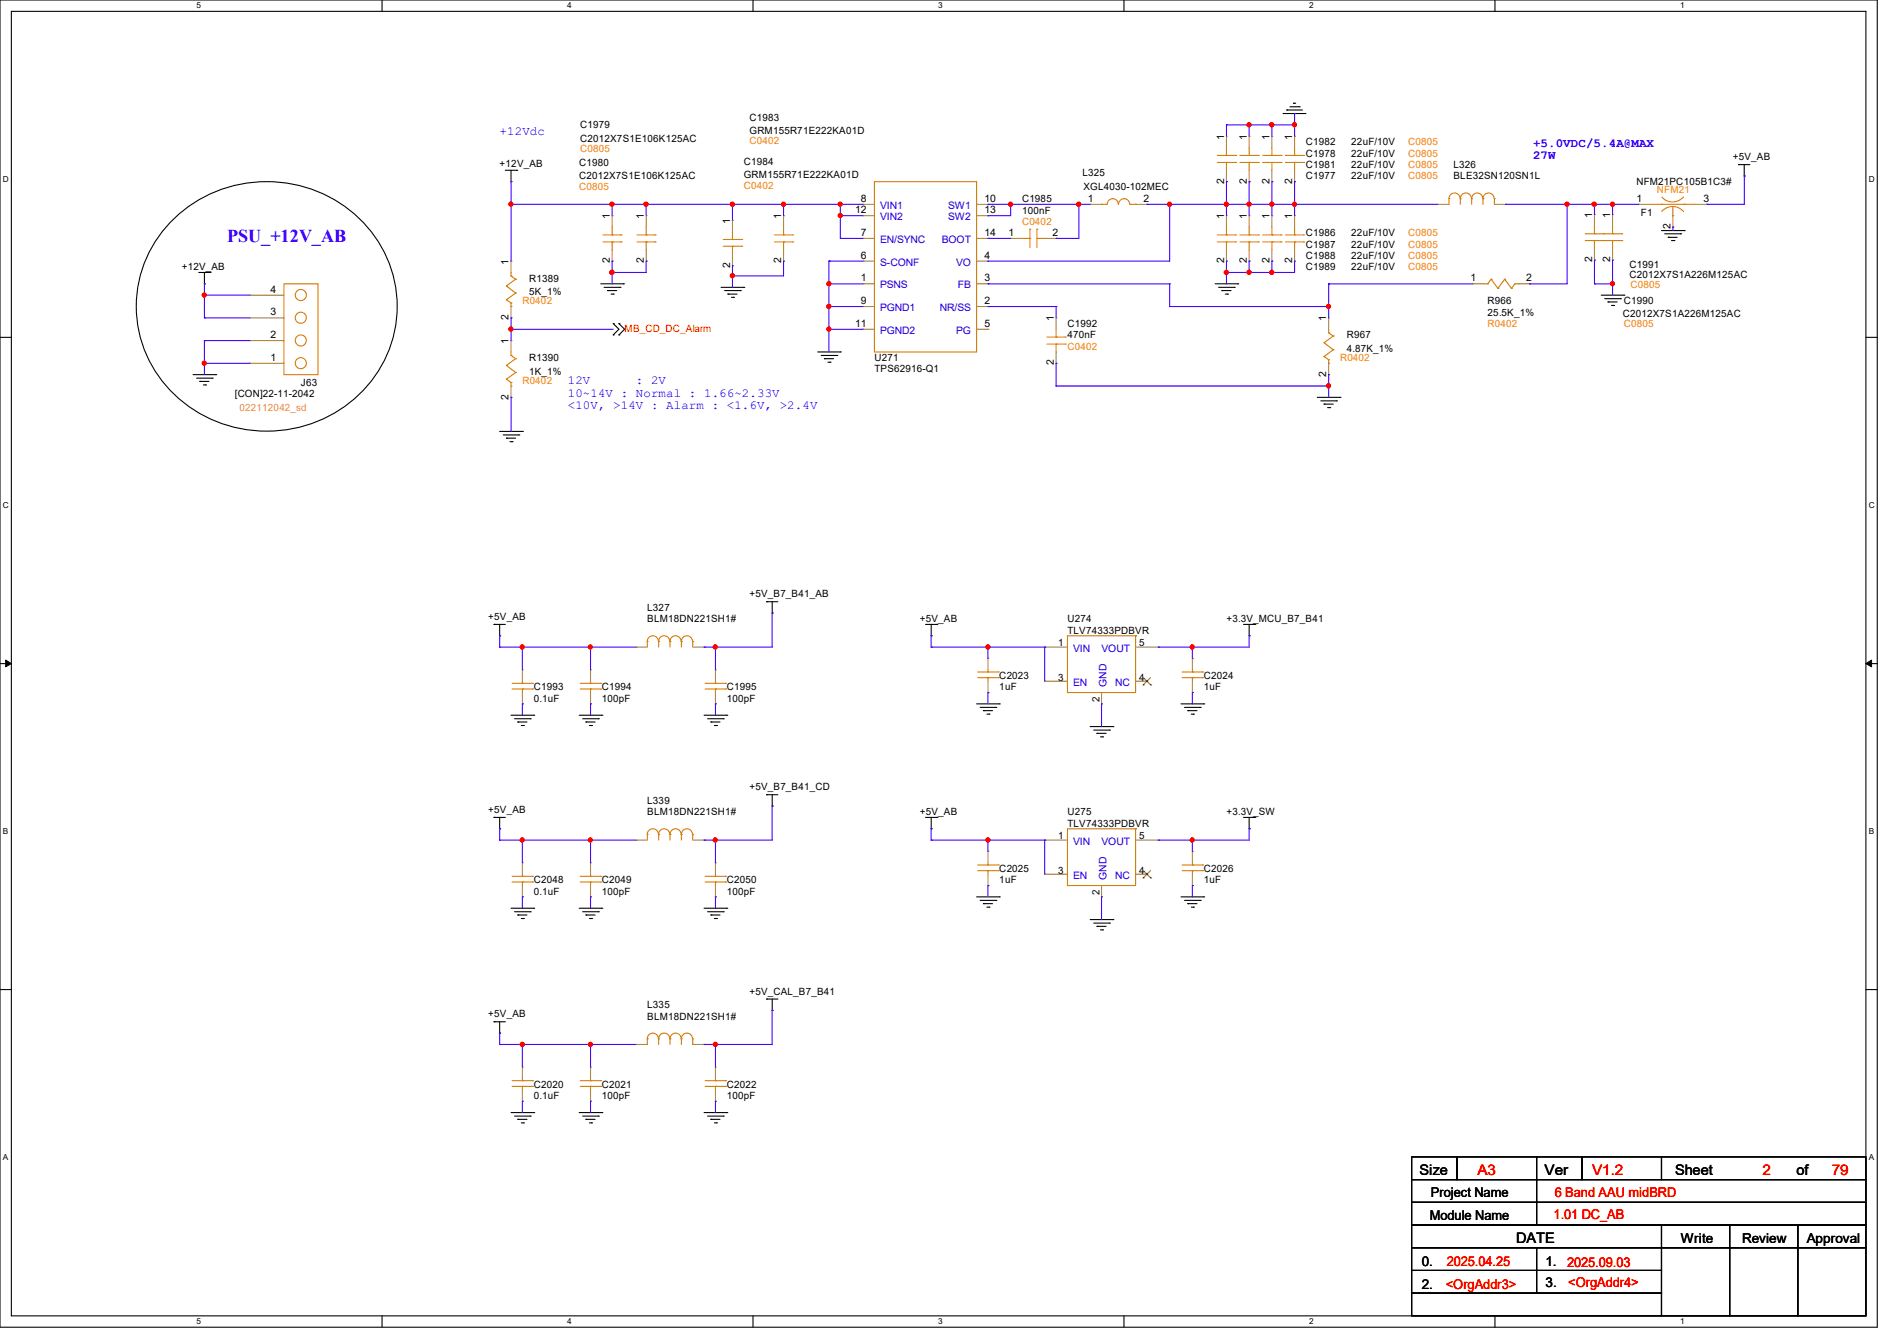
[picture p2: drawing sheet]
<svg xmlns="http://www.w3.org/2000/svg" width="297mm" height="210mm" viewBox="0 0 297 210" stroke-linecap="round" stroke-linejoin="round" font-family="sans-serif">
<path d="M0 0h293.9v207.9h-293.9zM1.8 1.8h290.3v204.3h-290.3z" fill="none" stroke="#000" stroke-width=".17"/>
<g fill="#fff">
<path d="M30.8 .2h.7v1.4h-.7z"/>
<path d="M30.8 206.2h.7v1.4h-.7z"/>
</g>
<path d="M59.8 0v1.8M59.8 206.1v1.8" fill="none" stroke="#000" stroke-width=".17"/>
<g fill="#fff">
<path d="M88.8 .2h.7v1.4h-.7z"/>
<path d="M88.8 206.2h.7v1.4h-.7z"/>
</g>
<path d="M117.9 0v1.8M117.9 206.1v1.8" fill="none" stroke="#000" stroke-width=".17"/>
<g fill="#fff">
<path d="M146.9 .2h.7v1.4h-.7z"/>
<path d="M146.9 206.2h.7v1.4h-.7z"/>
</g>
<path d="M176 0v1.8M176 206.1v1.8" fill="none" stroke="#000" stroke-width=".17"/>
<g fill="#fff">
<path d="M205 .2h.7v1.4h-.7z"/>
<path d="M205 206.2h.7v1.4h-.7z"/>
</g>
<path d="M234.1 0v1.8M234.1 206.1v1.8" fill="none" stroke="#000" stroke-width=".17"/>
<g fill="#fff">
<path d="M263.1 .2h.6v1.4h-.6z"/>
<path d="M263.1 206.2h.6v1.4h-.6z"/>
<path d="M.5 27.3h.9v1.4h-.9z"/>
<path d="M292.6 27.3h.9v1.4h-.9z"/>
<path d="M.5 78.4h.9v1.4h-.9z"/>
<path d="M292.6 78.4h.9v1.4h-.9z"/>
</g>
<path d="M0 52.8h1.8M292.1 52.8h1.8" fill="none" stroke="#000" stroke-width=".17"/>
<g fill="#fff">
<path d="M.5 129.5h.8v1.4h-.8z"/>
<path d="M292.6 129.5h.8v1.4h-.8z"/>
</g>
<path d="M0 103.9h1.8M292.1 103.9h1.8" fill="none" stroke="#000" stroke-width=".17"/>
<path d="M.9 103.4l.9 .5-.9 .5zM292.1 103.9l.9-.5v1z" fill="#000" stroke="#000" stroke-width=".16"/>
<g fill="#fff">
<path d="M.5 180.5h.8v1.4h-.8z"/>
<path d="M292.6 180.5h.8v1.4h-.8z"/>
</g>
<g fill="none" stroke="#000" stroke-width=".17">
<path d="M200.9 17.8h.1M200.9 17.8h3.6M201.5 17.2h.1M201.5 17.2h2.4M202 16.7h1.4M202.5 16.2h.1M202.5 16.2h.4M203.4 16.7h.1M27.3 34.2a20.9 20.9 0 0 1 32.9 5.4 19.2 19.2 0 0 1-9.7 26 20.8 20.8 0 0 1-27.9-10.8 18.9 18.9 0 0 1 4.7-20.6zM79.1 26.7h1.8M80 28.4h.1M80 26.7v1.7"/>
<path d="M80.9 26.7h.1M260.1 36.1h3.6M260.6 36.6h2.5M261.2 37.2h.1M261.2 37.2h1.4M261.7 37.7h.4M262.1 37.7h.1M263.1 36.6h.1M263.7 36.1h.1M272.2 25.8h.1M272.2 25.8h1.8M273.1 27.6h.1"/>
<path d="M273.1 25.8v1.8M30.2 58.7h3.6M30.8 59.2h2.4M31.1 42.7h1.8M31.3 59.7h.1M31.3 59.7h1.4M32 44.4h.1M32 42.7v1.7M32.9 42.7h.1M33.2 59.2h.1M33.8 58.7h.1M94.1 44.4h3.5"/>
<path d="M94.6 45h2.5M95.1 45.5h.1M95.1 45.5h1.5M95.7 46.1h.3M96 46.1h.1M96 50.7h.1M96 52.5h.1M96 50.7l.9 .9-.9 .9M96.9 50.7h.1M96.9 52.5h.1M96.9 50.7l.9 .9-.9 .9M97.1 45h.1"/>
<path d="M97.6 44.4h.1M112.9 45h3.6M113.5 45.5h2.4M114 46.1h.1M114 46.1h1.4M114.5 46.6h.4M114.9 46.6h.1M115.9 45.5h.1M116.5 45h.1M128 55.1h3.6M128.6 55.7h2.4M129.1 56.2h.1"/>
<path d="M129.1 56.2h1.4M129.6 56.7h.4M130 56.7h.1M131 55.7h.1M131.6 55.1h.1M190.2 44.4h3.6M190.8 45h2.5M191.3 45.5h.1M191.3 45.5h1.4M191.9 46.1h.3M192.2 46.1h.1M193.3 45h.1"/>
<path d="M193.8 44.4h.1M250.7 46.2h3.6M251.2 46.8h2.5M251.8 47.3h.1M251.8 47.3h1.4M252.3 47.8h.3M252.6 47.8h.1M253.7 46.8h.1M254.3 46.2h.1M31.8 60.3h.4M32.2 60.3h.1M78.2 67.6h3.6"/>
<path d="M78.8 68.1h2.4M79.3 68.6h.1M79.3 68.6h1.4M79.8 69.2h.4M80.2 69.2h.1M81.2 68.1h.1M81.8 67.6h.1M206.2 62.2h3.6M206.8 62.8h2.5M207.3 63.3h.1M207.3 63.3h1.4M207.9 63.8h.3"/>
<path d="M208.2 63.8h.1M209.3 62.8h.1M209.8 62.2h.1M77.3 97.8h.1M77.3 97.8h1.8M78.2 99.6h.1M78.2 97.8v1.8M120 94.2h.1M120 94.2h1.8M120.9 96h.1M120.9 94.2v1.8M144.9 97.8h1.8"/>
<path d="M145.8 99.6h.1M145.8 97.8v1.8M146.7 97.8h.1M194.7 97.8h1.8M195.6 99.6h.1M195.6 97.8v1.8M196.5 97.8h.1M80 112h3.6M80.6 112.6h2.4M81.1 113.1h.1M81.1 113.1h1.4M81.6 113.6h.4"/>
<path d="M82 113.6h.1M83 112.6h.1M83.6 112h.1M90.7 112h3.5M91.2 112.6h2.5M91.7 113.1h.1M91.7 113.1h1.5M92.3 113.6h.3M92.6 113.6h.1M93.7 112.6h.1M94.2 112h.1M110.2 112h3.6"/>
<path d="M110.8 112.6h2.4M111.3 113.1h.1M111.3 113.1h1.4M111.8 113.6h.4M112.2 113.6h.1M113.2 112.6h.1M113.8 112h.1M152.9 110.2h3.6M153.5 110.8h2.4M154 111.3h.1M154 111.3h1.4M154.5 111.8h.4"/>
<path d="M154.9 111.8h.1M155.9 110.8h.1M156.5 110.2h.1M170.7 113.8h3.5M171.2 114.3h2.5M171.7 114.9h.1M171.7 114.9h1.5M172.3 115.4h.3M172.6 115.4h.1M173.7 114.3h.1M174.2 113.8h.1M184.9 110.2h3.6"/>
<path d="M185.5 110.8h2.4M186 111.3h.1M186 111.3h1.4M186.5 111.8h.4M186.9 111.8h.1M187.9 110.8h.1M188.5 110.2h.1M77.3 128h.1M77.3 128h1.8M78.2 129.8h.1M78.2 128v1.8M120 124.5h.1"/>
<path d="M120 124.5h1.8M120.9 126.2h.1M120.9 124.5v1.7M144.9 128h1.8M145.8 129.8h.1M145.8 128v1.8M146.7 128h.1M194.7 128h1.8M195.6 129.8h.1M195.6 128v1.8M196.5 128h.1M0 155h1.8"/>
<path d="M80 142.2h3.6M80.6 142.8h2.4M81.1 143.3h.1M81.1 143.3h1.4M81.6 143.8h.4M82 143.8h.1M83 142.8h.1M83.6 142.2h.1M90.7 142.2h3.5M91.2 142.8h2.5M91.7 143.3h.1M91.7 143.3h1.5"/>
<path d="M92.3 143.8h.3M92.6 143.8h.1M93.7 142.8h.1M94.2 142.2h.1M110.2 142.2h3.6M110.8 142.8h2.4M111.3 143.3h.1M111.3 143.3h1.4M111.8 143.8h.4M112.2 143.8h.1M113.2 142.8h.1M113.8 142.2h.1"/>
<path d="M120 156.5h.1M120 156.5h1.8M120.9 158.2h.1M120.9 156.5v1.7M152.9 140.5h3.6M153.5 141h2.4M154 141.5h.1M154 141.5h1.4M154.5 142.1h.4M154.9 142.1h.1M155.9 141h.1M156.5 140.5h.1"/>
<path d="M170.7 144h3.5M171.2 144.6h2.5M171.7 145.1h.1M171.7 145.1h1.5M172.3 145.6h.3M172.6 145.6h.1M173.7 144.6h.1M174.2 144h.1M184.9 140.5h3.6M185.5 141h2.4M186 141.5h.1M186 141.5h1.4"/>
<path d="M186.5 142.1h.4M186.9 142.1h.1M187.9 141h.1M188.5 140.5h.1M292.1 155h1.8M77.3 160h.1M77.3 160h1.8M78.2 161.8h.1M78.2 160v1.8M80 174.2h3.6M80.6 174.8h2.4M81.1 175.3h.1"/>
<path d="M81.1 175.3h1.4M81.6 175.9h.4M82 175.9h.1M83 174.8h.1M83.6 174.2h.1M90.7 174.2h3.5M91.2 174.8h2.5M91.7 175.3h.1M91.7 175.3h1.5M92.3 175.9h.3M92.6 175.9h.1M93.7 174.8h.1"/>
<path d="M94.2 174.2h.1M110.2 174.2h3.6M110.8 174.8h2.4M111.3 175.3h.1M111.3 175.3h1.4M111.8 175.9h.4M112.2 175.9h.1M113.2 174.8h.1M113.8 174.2h.1M221 188.3h19.6v3.6h-19.6zM221 195.4h19.6v3.6h-19.6zM221 181.2h7.1v3.5h-7.1z"/>
<path d="M221 191.9h39.1v3.5h-39.1zM221 184.7h19.6v3.6h-19.6zM221 199h19.6v3.5h-19.6zM228.1 181.2h12.5v3.5h-12.5zM240.6 188.3h51.5v3.6h-51.5zM240.6 195.4h19.5v3.6h-19.5zM240.6 181.2h7.1v3.5h-7.1zM240.6 184.7h51.5v3.6h-51.5zM240.6 199h19.5v3.5h-19.5zM247.7 181.2h12.4v3.5h-12.4zM260.1 195.4h10.7v10.7h-10.7zM260.1 191.9h10.7v3.5h-10.7z"/>
<path d="M260.1 181.2h32v3.5h-32zM270.8 195.4h10.7v10.7h-10.7zM270.8 191.9h10.7v3.5h-10.7zM281.5 195.4h10.6v10.7h-10.6zM281.5 191.9h10.6v3.5h-10.6zM221 202.5h39.1v3.6h-39.1z"/>
</g>
<g fill="none" stroke="#cc8006" stroke-width=".17">
<path d="M94.4 37.9h2.8M94.4 36.8h2.8M95.8 36.8h.1M95.8 37.9h.1M95.8 35.6v1.2M95.8 37.9v1.2M97.2 37.9h.1M97.2 36.8h.1M99.7 37.9h2.9M99.7 36.8h2.9M101.2 36.8h.1M101.2 37.9h.1"/>
<path d="M101.2 35.6v1.2M101.2 37.9v1.2M102.6 37.9h.1M102.6 36.8h.1M113.2 38.6h2.9M113.2 37.5h2.9M114.7 37.5h.1M114.7 38.6h.1M114.7 36.3v1.2M114.7 38.6v1.2M116.1 38.6h.1M116.1 37.5h.1"/>
<path d="M121.2 37.9h2.9M121.2 36.8h2.9M122.7 36.8h.1M122.7 37.9h.1M122.7 35.6v1.2M122.7 37.9v1.2M124.1 37.9h.1M124.1 36.8h.1M136.9 28.4h16v26.7h-16zM160 37.3h1.2M161.2 37.3h.1M161.2 35.9h.1"/>
<path d="M161.2 35.9v2.9M162.3 35.9h.1M162.3 37.3h.1M162.3 35.9v2.9M162.3 37.3h1.3M172.5 32h.9a.87 .87 0 0 1 .8-.9 .87 .87 0 0 1 .9 .9M172.5 32h.1M176.9 32a.87 .87 0 0 0-.9-.9 .87 .87 0 0 0-.9 .9M176.9 32h.9M177.8 32h.1M190.6 37.9h2.9M190.6 36.8h2.9"/>
<path d="M190.6 25.4h2.9M190.6 24.3h2.9M192 24.3h.1M192 25.4h.1M192 36.8h.1M192 37.9h.1M192 23.1v1.2M192 25.4v1.3M192 35.6v1.2M192 37.9v1.2M193.5 25.4h.1M193.5 24.3h.1"/>
<path d="M193.5 37.9h.1M193.5 36.8h.1M194.1 37.9h2.9M194.1 36.8h2.9M194.1 25.4h2.9M194.1 24.3h2.9M195.6 24.3h.1M195.6 25.4h.1M195.6 36.8h.1M195.6 37.9h.1M195.6 23.1v1.2M195.6 25.4v1.3"/>
<path d="M195.6 35.6v1.2M195.6 37.9v1.2M197 25.4h.1M197 24.3h.1M197 37.9h.1M197 36.8h.1M197.7 37.9h2.9M197.7 36.8h2.9M197.7 25.4h2.9M197.7 24.3h2.9M199.1 24.3h.1M199.1 25.4h.1"/>
<path d="M199.1 36.8h.1M199.1 37.9h.1M199.1 23.1v1.2M199.1 25.4v1.3M199.1 35.6v1.2M199.1 37.9v1.2M200.6 25.4h.1M200.6 24.3h.1M200.6 37.9h.1M200.6 36.8h.1M201.3 37.9h2.8M201.3 36.8h2.8"/>
<path d="M201.3 25.4h2.8M201.3 24.3h2.8M202.7 24.3h.1M202.7 25.4h.1M202.7 36.8h.1M202.7 37.9h.1M202.7 23.1v1.2M202.7 25.4v1.3M202.7 35.6v1.2M202.7 37.9v1.2M204.1 25.4h.1M204.1 24.3h.1"/>
<path d="M204.1 37.9h.1M204.1 36.8h.1M226.9 31.1a.87 .87 0 0 1 .8-.9 .87 .87 0 0 1 .9 .9M226.9 31.1h.1M226.9 31.1v.9M228.6 31.1a.87 .87 0 0 1 .9-.9 .87 .87 0 0 1 .9 .9M228.6 31.1h.1M228.6 31.1v.9M230.4 31.1h.1M230.4 31.1v.9M230.4 31.1a.87 .87 0 0 1 .9-.9 .87 .87 0 0 1 .9 .9M232.2 31.1h.1"/>
<path d="M232.2 31.1v.9M232.2 31.1a.87 .87 0 0 1 .9-.9 .87 .87 0 0 1 .8 .9M234 31.1h.1M234 31.1v.9M248.2 37.7h5.7M248.2 36.6h5.7M249.6 36.6h.1M249.6 37.7h.1M249.6 35.4v1.2M249.6 37.7v1.2M251 37.7h.1M251 36.6h.1"/>
<path d="M252.5 36.6h.1M252.5 37.7h.1M252.5 35.4v1.2M252.5 37.7v1.2M253.9 37.7h.1M253.9 36.6h.1M258.4 32h7.1M260.1 32h.1M260.2 33.1a2.27 2.27 0 0 1 3.4 0M261.9 33.8h.1M261.9 32.3v1.5M263.6 30.8a2.27 2.27 0 0 1-3.4 .1"/>
<path d="M263.7 32h.1M44.4 44.4h5.4v14.3h-5.4zM79.3 44.8h.1M79.3 46.9h.1M79.3 57.2h.1M79.3 59.4h.1M79.3 44.8l1.4 1.1M79.3 46.9l.7 .6M79.3 57.2l1.4 1.1M79.3 59.4l.7 .5M80 43.2h.1M80 47.5h.1"/>
<path d="M80 48h.1M80 55.7h.1M80 59.9h.1M80 42.7v.5M80 47.5v.5M80 55.1v.6M80 59.9v.6M80 43.2l.7 .5M80 55.7l.7 .5M80.7 43.7h.1M80.7 45.9h.1M80.7 56.2h.1"/>
<path d="M80.7 58.3h.1M80.7 43.7l-1.4 1.1M80.7 45.9l-1.4 1M80.7 56.2l-1.4 1M80.7 58.3l-1.4 1.1M163.9 53.9h2.9M163.9 52.8h2.9M165.4 52.8h.1M165.4 53.9h.1M165.4 51.6v1.2M165.4 53.9v1.2M166.8 53.9h.1"/>
<path d="M166.8 52.8h.1M207.3 53.7h.1M207.3 55.8h.1M207.3 53.7l1.4 1.1M207.3 55.8l.7 .5M208 52.1h.1M208 56.3h.1M208 56.9h.1M208 51.6v.5M208 56.3v.6M208 52.1l.7 .5M208.7 52.6h.1"/>
<path d="M208.7 54.8h.1M208.7 52.6l-1.4 1.1M208.7 54.8l-1.4 1M232.4 44.4h.5M232.9 44.4h.1M233.5 43.7h.1M233.5 43.7l-.6 .7M233.5 43.7l1 1.5M234.5 45.2h.1M235.6 43.7h.1M235.6 43.7l-1.1 1.5M235.6 43.7l1 1.5"/>
<path d="M236.6 45.2h.1M237.2 44.4h.1M237.2 44.4h.5M237.2 44.4l-.6 .8M237.7 44.4h.1M80 60.5h.1M177.8 99.6h.1M177.8 99.6v8.9h-10.7M177.8 99.6h-10.7v8.9M80.2 107.9h3.2M80.2 107h3.2M81.8 107h.1"/>
<path d="M81.8 107.9h.1M81.8 106.7v.3M81.8 107.9v.6M83.4 107.9h.1M83.4 107h.1M90.8 107.9h3.3M90.8 107h3.3M92.5 107h.1M92.5 107.9h.1M92.5 106.7v.3M92.5 107.9v.6M94.1 107.9h.1"/>
<path d="M94.1 107h.1M101.3 100.5h.1M101.3 100.5v.8M101.3 100.5a.87 .87 0 0 1 .9-.9 .87 .87 0 0 1 .9 .9M103.1 100.5a.87 .87 0 0 1 .9-.9 .87 .87 0 0 1 .9 .9M103.1 100.5h.1M103.1 100.5v.8M104.9 100.5a.87 .87 0 0 1 .9-.9 .87 .87 0 0 1 .8 .9M104.9 100.5h.1M104.9 100.5v.8M106.7 100.5a.87 .87 0 0 1 .8-.9 .87 .87 0 0 1 .9 .9M106.7 100.5h.1"/>
<path d="M106.7 100.5v.8M108.5 100.5h.1M108.5 100.5v.8M110.4 107.9h3.2M110.4 107h3.2M112 107h.1M112 107.9h.1M112 106.7v.3M112 107.9v.6M113.6 107.9h.1M113.6 107h.1M153.1 106.1h3.2"/>
<path d="M153.1 105.2h3.2M154.7 105.2h.1M154.7 106.1h.1M154.7 104.9v.3M154.7 106.1v.6M156.3 106.1h.1M156.3 105.2h.1M167.1 108.5h.1M185.1 106.1h3.2M185.1 105.2h3.2M186.7 105.2h.1M186.7 106.1h.1"/>
<path d="M186.7 104.9v.3M186.7 106.1v.6M188.3 106.1h.1M188.3 105.2h.1M80.2 138.1h3.2M80.2 137.2h3.2M81.8 137.2h.1M81.8 138.1h.1M81.8 136.9v.3M81.8 138.1v.6M83.4 138.1h.1M83.4 137.2h.1"/>
<path d="M90.8 138.1h3.3M90.8 137.2h3.3M92.5 137.2h.1M92.5 138.1h.1M92.5 136.9v.3M92.5 138.1v.6M94.1 138.1h.1M94.1 137.2h.1M101.3 130.7h.1M101.3 130.7v.9M101.3 130.7a.87 .87 0 0 1 .9-.9 .87 .87 0 0 1 .9 .9M103.1 130.7a.87 .87 0 0 1 .9-.9 .87 .87 0 0 1 .9 .9"/>
<path d="M103.1 130.7h.1M103.1 130.7v.9M104.9 130.7a.87 .87 0 0 1 .9-.9 .87 .87 0 0 1 .8 .9M104.9 130.7h.1M104.9 130.7v.9M106.7 130.7a.87 .87 0 0 1 .8-.9 .87 .87 0 0 1 .9 .9M106.7 130.7h.1M106.7 130.7v.9M108.5 130.7h.1M108.5 130.7v.9M110.4 138.1h3.2M110.4 137.2h3.2"/>
<path d="M112 137.2h.1M112 138.1h.1M112 136.9v.3M112 138.1v.6M113.6 138.1h.1M113.6 137.2h.1M153.1 136.4h3.2M153.1 135.5h3.2M154.7 135.5h.1M154.7 136.4h.1M154.7 135.1v.4M154.7 136.4v.5"/>
<path d="M156.3 136.4h.1M156.3 135.5h.1M167.1 138.7h.1M177.8 129.8h.1M177.8 129.8h-10.7v8.9M177.8 129.8v8.9h-10.7M185.1 136.4h3.2M185.1 135.5h3.2M186.7 135.5h.1M186.7 136.4h.1M186.7 135.1v.4M186.7 136.4v.5"/>
<path d="M188.3 136.4h.1M188.3 135.5h.1M80.2 170.1h3.2M80.2 169.2h3.2M81.8 169.2h.1M81.8 170.1h.1M81.8 168.9v.3M81.8 170.1v.6M83.4 170.1h.1M83.4 169.2h.1M90.8 170.1h3.3M90.8 169.2h3.3"/>
<path d="M92.5 169.2h.1M92.5 170.1h.1M92.5 168.9v.3M92.5 170.1v.6M94.1 170.1h.1M94.1 169.2h.1M101.3 162.7h.1M101.3 162.7v.9M101.3 162.7a.87 .87 0 0 1 .9-.9 .87 .87 0 0 1 .9 .9M103.1 162.7a.87 .87 0 0 1 .9-.9 .87 .87 0 0 1 .9 .9M103.1 162.7h.1M103.1 162.7v.9"/>
<path d="M104.9 162.7a.87 .87 0 0 1 .9-.9 .87 .87 0 0 1 .8 .9M104.9 162.7h.1M104.9 162.7v.9M106.7 162.7a.87 .87 0 0 1 .8-.9 .87 .87 0 0 1 .9 .9M106.7 162.7h.1M106.7 162.7v.9M108.5 162.7h.1M108.5 162.7v.9M110.4 170.1h3.2M110.4 169.2h3.2M112 169.2h.1M112 170.1h.1"/>
<path d="M112 168.9v.3M112 170.1v.6M113.6 170.1h.1M113.6 169.2h.1"/>
<circle cx="47.1" cy="46.2" r=".87"/>
<circle cx="47.1" cy="49.8" r=".87"/>
<circle cx="47.1" cy="53.3" r=".87"/>
<circle cx="47.1" cy="56.9" r=".87"/>
</g>
<g fill="none" stroke="#a84" stroke-width=".17">
<path d="M95.8 33.8h.1M95.8 33.8v1.8M95.8 39.1v1.8M101.2 33.8h.1M101.2 33.8v1.8M101.2 39.1v1.8M114.7 34.5h.1M114.7 34.5v1.8M114.7 39.8v1.8M122.7 33.8h.1M122.7 33.8v1.8M122.7 39.1v1.8"/>
<path d="M135.1 37.3h.1M135.1 32h.1M135.1 33.8h.1M135.1 32h1.8M135.1 37.3h1.8M135.1 33.8h1.8M152.9 32h1.8M152.9 37.3h1.8M152.9 33.8h1.8M154.7 32h.1M154.7 33.8h.1M154.7 37.3h.1"/>
<path d="M158.2 37.3h.1M158.2 37.3h1.8M163.6 37.3h1.8M165.4 37.3h.1M170.7 32h.1M170.7 32h1.8M177.8 32h1.8M179.6 32h.1M192 21.3h.1M192 28.4h.1M192 33.8h.1M192 21.3v1.8"/>
<path d="M192 26.7v1.7M192 33.8v1.8M192 39.1v1.8M195.6 21.3h.1M195.6 28.4h.1M195.6 33.8h.1M195.6 21.3v1.8M195.6 26.7v1.7M195.6 33.8v1.8M195.6 39.1v1.8M199.1 21.3h.1M199.1 28.4h.1"/>
<path d="M199.1 33.8h.1M199.1 21.3v1.8M199.1 26.7v1.7M199.1 33.8v1.8M199.1 39.1v1.8M202.7 21.3h.1M202.7 28.4h.1M202.7 33.8h.1M202.7 21.3v1.8M202.7 26.7v1.7M202.7 33.8v1.8M202.7 39.1v1.8"/>
<path d="M225.1 32h.1M225.1 32h1.8M234 32h1.8M235.8 32h.1M249.6 33.6h.1M249.6 33.6v1.8M249.6 38.9v1.8M252.5 33.6h.1M252.5 33.6v1.8M252.5 38.9v1.8M256.6 32h.1M256.6 32h1.8"/>
<path d="M261.9 35.6h.1M261.9 33.8v1.8M265.5 32h1.8M267.3 32h.1M39.1 46.2h.1M39.1 49.8h.1M39.1 53.3h.1M39.1 56.9h.1M39.1 46.2h5.3M39.1 49.8h5.3M39.1 53.3h5.3M39.1 56.9h5.3"/>
<path d="M80 40.9h.1M80 49.8h.1M80 53.3h.1M80 40.9v1.8M80 48v1.8M80 53.3v1.8M95.8 40.9h.1M101.2 40.9h.1M114.7 41.6h.1M122.7 40.9h.1M135.1 44.4h.1M135.1 40.9h.1"/>
<path d="M135.1 48h.1M135.1 51.6h.1M135.1 44.4h1.8M135.1 48h1.8M135.1 40.9h1.8M135.1 51.6h1.8M152.9 44.4h1.8M152.9 48h1.8M152.9 40.9h1.8M152.9 51.6h1.8M154.7 48h.1M154.7 44.4h.1"/>
<path d="M154.7 40.9h.1M154.7 51.6h.1M165.4 49.8h.1M165.4 56.9h.1M165.4 49.8v1.8M165.4 55.1v1.8M192 40.9h.1M195.6 40.9h.1M199.1 40.9h.1M202.7 40.9h.1M208 49.8h.1M208 58.7h.1"/>
<path d="M208 49.8v1.8M208 56.9v1.8M230.6 44.4h.1M230.6 44.4h1.8M237.7 44.4h1.8M239.5 44.4h.1M249.6 40.7h.1M252.5 40.7h.1M80 62.2h.1M80 60.5v1.7M81.8 104.9h.1M81.8 110.2h.1"/>
<path d="M81.8 104.9v1.8M81.8 108.5v1.7M92.5 104.9h.1M92.5 110.2h.1M92.5 104.9v1.8M92.5 108.5v1.7M99.6 101.3h.1M99.6 101.3h1.7M108.5 101.3h1.7M110.2 101.3h.1M112 104.9h.1M112 110.2h.1"/>
<path d="M112 104.9v1.8M112 108.5v1.7M154.7 103.1h.1M154.7 108.5h.1M154.7 103.1v1.8M154.7 106.7v1.8M163.6 101.3h.1M163.6 106.7h.1M163.6 101.3h3.5M163.6 106.7h3.5M172.5 110.2h.1M172.5 108.5v1.7"/>
<path d="M177.8 101.3h3.6M177.8 106.7h1.8M179.6 106.7h.1M181.4 101.3h.1M186.7 103.1h.1M186.7 108.5h.1M186.7 103.1v1.8M186.7 106.7v1.8M81.8 135.1h.1M81.8 135.1v1.8M81.8 138.7v1.8M92.5 135.1h.1"/>
<path d="M92.5 135.1v1.8M92.5 138.7v1.8M99.6 131.6h.1M99.6 131.6h1.7M108.5 131.6h1.7M110.2 131.6h.1M112 135.1h.1M112 135.1v1.8M112 138.7v1.8M154.7 133.3h.1M154.7 138.7h.1M154.7 133.3v1.8"/>
<path d="M154.7 136.9v1.8M163.6 131.6h.1M163.6 136.9h.1M163.6 131.6h3.5M163.6 136.9h3.5M172.5 138.7v1.8M177.8 131.6h3.6M177.8 136.9h1.8M179.6 136.9h.1M181.4 131.6h.1M186.7 133.3h.1M186.7 138.7h.1"/>
<path d="M186.7 133.3v1.8M186.7 136.9v1.8M81.8 140.5h.1M92.5 140.5h.1M112 140.5h.1M172.5 140.5h.1M81.8 167.1h.1M81.8 172.5h.1M81.8 167.1v1.8M81.8 170.7v1.8M92.5 167.1h.1M92.5 172.5h.1"/>
<path d="M92.5 167.1v1.8M92.5 170.7v1.8M99.6 163.6h.1M99.6 163.6h1.7M108.5 163.6h1.7M110.2 163.6h.1M112 167.1h.1M112 172.5h.1M112 167.1v1.8M112 170.7v1.8"/>
</g>
<path d="M179 107.3h.1M179 106.1l1.2 1.2M180.1 106.1l-1.1 1.2M180.2 107.3h.1M179 137.5h.1M179 136.4l1.2 1.1M180.1 136.4l-1.1 1.1M180.2 137.5h.1" fill="none" stroke="#804000" stroke-width=".16"/>
<g fill="none" stroke="#4200ff" stroke-width=".17">
<path d="M192 19.6h.1M192 19.6h10.7M192 19.6v1.7M195.6 19.6h.1M195.6 19.6v1.7M199.1 19.6h.1M199.1 19.6v1.7M202.7 17.8h.1M202.7 19.6h.1M202.7 17.8v3.5M80 28.4h.1M80 32h.1"/>
<path d="M80 28.4v12.5M80 32h55.1M95.8 32h.1M95.8 32v1.8M101.2 32h.1M101.2 32v1.8M114.7 32h.1M114.7 32v2.5M122.7 32h.1M122.7 32v1.8M131.6 32h.1M131.6 33.8h.1"/>
<path d="M131.6 37.3h.1M131.6 32v5.3M131.6 33.8h3.5M131.6 37.3h3.5M154.7 32h.1M154.7 33.8h.1M154.7 37.3h.1M154.7 32h16M154.7 37.3h3.5M158.2 32h.1M158.2 32v1.8h-3.5M165.4 37.3h.1"/>
<path d="M168.9 32h.1M168.9 32v5.3h-3.5M179.6 32h.1M179.6 32h45.5M183.1 32h.1M183.1 32v8.9h-28.4M192 28.4h.1M192 32h.1M192 28.4v5.4M195.6 28.4h.1M195.6 32h.1M195.6 28.4v5.4"/>
<path d="M199.1 28.4h.1M199.1 32h.1M199.1 28.4v5.4M202.7 28.4h.1M202.7 32h.1M202.7 28.4v5.4M235.8 32h.1M235.8 32h20.8M245.4 32h.1M245.4 32v12.4h-5.9M249.6 32h.1M249.6 32v1.6"/>
<path d="M252.5 32h.1M252.5 32v1.6M261.9 35.6h.1M261.9 35.6v.5M267.3 32h.1M273.1 27.6h.1M273.1 27.6v4.4h-5.8M32 46.2h.1M32 49.8h.1M32 56.9h.1M32 53.3h.1M32 44.4h.1"/>
<path d="M32 46.2h7.1M32 44.4v5.4M32 53.3v5.4M32 49.8h7.1M32 53.3h7.1M32 56.9h7.1M80 49.8h.1M80 51.6h.1M80 49.8v3.5M80 51.6h16M95.8 40.9h.1M95.8 42.7h.1"/>
<path d="M95.8 40.9v3.5M101.2 40.9h.1M101.2 40.9v1.8h-5.4M114.7 41.6h.1M114.7 43.2h.1M114.7 41.6v3.4M122.7 40.9h.1M122.7 40.9v2.3h-8M129.8 40.9h.1M129.8 44.4h.1M129.8 48h.1M129.8 51.6h.1"/>
<path d="M129.8 40.9h5.3M129.8 40.9v14.2M129.8 44.4h5.3M129.8 48h5.3M129.8 51.6h5.3M154.7 40.9h.1M154.7 44.4h.1M154.7 48h.1M154.7 44.4h28.4M154.7 48h10.7M165.4 48h.1M165.4 56.9h.1"/>
<path d="M165.4 48v1.8M165.4 56.9v3.6M183.1 44.4h.1M183.1 48h.1M183.1 44.4v3.6M183.1 48h24.9M192 40.9h.1M192 42.7h.1M192 40.9v3.5M195.6 40.9h.1M195.6 42.7h.1M195.6 40.9v1.8"/>
<path d="M199.1 40.9h.1M199.1 42.7h.1M199.1 40.9v1.8M202.7 40.9h.1M202.7 40.9v1.8h-10.7M208 44.4h.1M208 48h.1M208 58.7h.1M208 44.4h22.6M208 44.4v5.4M208 58.7v3.5M239.5 44.4h.1"/>
<path d="M249.6 40.7h.1M249.6 44.4h.1M249.6 40.7v3.7M249.6 44.4h2.9M252.5 40.7h.1M252.5 44.4h.1M252.5 40.7v5.5M80 62.2h.1M80 62.2v5.4M165.4 60.5h.1M165.4 60.5h42.6M208 60.5h.1"/>
<path d="M78.2 99.6h.1M78.2 99.6v1.7M120.9 96h.1M120.9 96v5.3h-10.7M145.8 99.6h.1M145.8 99.6v1.7M195.6 99.6h.1M195.6 99.6v1.7h-14.2M78.2 101.3h.1M78.2 101.3h21.4M81.8 101.3h.1M81.8 110.2h.1"/>
<path d="M81.8 101.3v3.6M81.8 110.2v1.8M92.5 101.3h.1M92.5 110.2h.1M92.5 101.3v3.6M92.5 110.2v1.8M110.2 101.3h.1M112 101.3h.1M112 110.2h.1M112 101.3v3.6M112 110.2v1.8M145.8 101.3h.1"/>
<path d="M145.8 101.3h17.8M154.7 101.3h.1M154.7 108.5h.1M154.7 101.3v1.8M154.7 108.5v1.7M163.6 101.3h.1M163.6 101.3v5.4M172.5 110.2h.1M172.5 110.2v3.6M181.4 101.3h.1M186.7 101.3h.1M186.7 108.5h.1"/>
<path d="M186.7 101.3v1.8M186.7 108.5v1.7M78.2 129.8h.1M78.2 131.6h.1M78.2 129.8v1.8M78.2 131.6h21.4M81.8 131.6h.1M81.8 131.6v3.5M92.5 131.6h.1M92.5 131.6v3.5M110.2 131.6h.1M112 131.6h.1"/>
<path d="M112 131.6v3.5M120.9 126.2h.1M120.9 126.2v5.4h-10.7M145.8 129.8h.1M145.8 131.6h.1M145.8 129.8v1.8M145.8 131.6h17.8M154.7 131.6h.1M154.7 138.7h.1M154.7 131.6v1.7M154.7 138.7v1.8M163.6 131.6h.1"/>
<path d="M163.6 131.6v5.3M181.4 131.6h.1M186.7 131.6h.1M186.7 138.7h.1M186.7 131.6v1.7M186.7 138.7v1.8M195.6 129.8h.1M195.6 129.8v1.8h-14.2M81.8 140.5h.1M81.8 140.5v1.7M92.5 140.5h.1M92.5 140.5v1.7"/>
<path d="M112 140.5h.1M112 140.5v1.7M120.9 158.2h.1M120.9 158.2v5.4h-10.7M172.5 140.5h.1M172.5 140.5v3.5M78.2 161.8h.1M78.2 163.6h.1M78.2 161.8v1.8M78.2 163.6h21.4M81.8 163.6h.1M81.8 172.5h.1"/>
<path d="M81.8 163.6v3.5M81.8 172.5v1.7M92.5 163.6h.1M92.5 172.5h.1M92.5 163.6v3.5M92.5 172.5v1.7M110.2 163.6h.1M112 163.6h.1M112 172.5h.1M112 163.6v3.5M112 172.5v1.7"/>
</g>
<g fill="#f00" stroke="#f00" stroke-width=".17">
<circle cx="81.8" cy="101.3" r=".32"/>
<circle cx="92.4" cy="101.3" r=".32"/>
<circle cx="112" cy="101.3" r=".32"/>
<circle cx="195.6" cy="19.5" r=".32"/>
<circle cx="202.7" cy="19.5" r=".32"/>
<circle cx="199.1" cy="19.5" r=".32"/>
<circle cx="199.1" cy="32" r=".32"/>
<circle cx="95.8" cy="32" r=".33"/>
<circle cx="80" cy="32" r=".32"/>
<circle cx="114.7" cy="32" r=".32"/>
<circle cx="101.1" cy="32" r=".33"/>
<circle cx="131.6" cy="32" r=".32"/>
<circle cx="122.7" cy="32" r=".32"/>
<circle cx="168.9" cy="32" r=".32"/>
<circle cx="158.2" cy="32" r=".32"/>
<circle cx="192" cy="32" r=".32"/>
<circle cx="183.1" cy="32" r=".32"/>
<circle cx="195.6" cy="32" r=".32"/>
<circle cx="202.7" cy="32" r=".32"/>
<circle cx="245.3" cy="32" r=".32"/>
<circle cx="249.6" cy="32" r=".33"/>
<circle cx="252.5" cy="32" r=".32"/>
<circle cx="131.6" cy="33.8" r=".32"/>
<circle cx="252.5" cy="44.4" r=".32"/>
<circle cx="95.8" cy="42.7" r=".33"/>
<circle cx="192" cy="42.7" r=".32"/>
<circle cx="114.7" cy="43.2" r=".32"/>
<circle cx="195.6" cy="42.7" r=".32"/>
<circle cx="199.1" cy="42.7" r=".32"/>
<circle cx="129.8" cy="44.4" r=".32"/>
<circle cx="129.8" cy="48" r=".32"/>
<circle cx="208" cy="48" r=".32"/>
<circle cx="129.8" cy="51.5" r=".32"/>
<circle cx="208" cy="60.4" r=".32"/>
<circle cx="80" cy="51.5" r=".32"/>
<circle cx="32" cy="46.2" r=".32"/>
<circle cx="32" cy="56.9" r=".32"/>
<circle cx="154.7" cy="101.3" r=".32"/>
<circle cx="186.7" cy="101.3" r=".32"/>
<circle cx="81.8" cy="131.6" r=".32"/>
<circle cx="92.4" cy="131.6" r=".32"/>
<circle cx="112" cy="131.6" r=".32"/>
<circle cx="154.7" cy="131.6" r=".32"/>
<circle cx="186.7" cy="131.6" r=".32"/>
<circle cx="81.8" cy="163.6" r=".32"/>
<circle cx="92.4" cy="163.6" r=".32"/>
<circle cx="112" cy="163.6" r=".32"/>
</g>
<text font-size="2.8" fill="#00f" x="35.6" y="38">PSU_+12V_AB</text>
<g font-size="2.3">
<text x="222.2" y="184">Size</text>
<text x="241.8" y="184">Ver</text>
<text x="262.3" y="184">Sheet</text>
<text x="281.3" y="184">of</text>
<text x="237.4" y="194.6">DATE</text>
</g>
<g font-size="2.3" fill="#f00">
<text x="231.3" y="184">A3</text>
<text x="249.3" y="184">V1.2</text>
<text x="275.9" y="184">2</text>
<text x="286.8" y="184">79</text>
</g>
<g font-size="2.1">
<text x="223.9" y="191.1">Module Name</text>
<text x="224" y="187.4">Project Name</text>
<text x="263.1" y="194.7">Write</text>
<text x="272.7" y="194.7">Review</text>
<text x="282.9" y="194.7">Approval</text>
<text x="222.6" y="198.2">0.</text>
<text x="222.6" y="201.8">2.</text>
<text x="242" y="198.2">1.</text>
<text x="242" y="201.6">3.</text>
</g>
<g font-size="2.1" fill="#f00">
<text x="243.2" y="191">1.01 DC_AB</text>
<text x="243.4" y="187.4">6 Band AAU midBRD</text>
<text x="226.4" y="201.8">&lt;OrgAddr3&gt;</text>
<text x="226.5" y="198.2">2025.04.25</text>
<text x="245.4" y="198.4">2025.09.03</text>
<text x="245.5" y="201.6">&lt;OrgAddr4&gt;</text>
</g>
<g font-size="1.9" fill="#00f">
<text x="78.2" y="21.1">+12Vdc</text>
<text x="240" y="22.9">+5.0VDC/5.4A@MAX</text>
<text x="240" y="24.9">27W</text>
<text x="88.9" y="60.2">12V</text>
<text x="88.9" y="62.1">10~14V : Normal : 1.66~2.33V</text>
<text x="88.9" y="64.1">&lt;10V, &gt;14V : Alarm : &lt;1.6V, &gt;2.4V</text>
<text x="99.6" y="60.2">: 2V</text>
</g>
<g font-size="1.6">
<text x="90.8" y="20.1">C1979</text>
<text x="90.8" y="22.2">C2012X7S1E106K125AC</text>
<text x="117.3" y="18.9">C1983</text>
<text x="117.3" y="21">GRM155R71E222KA01D</text>
<text x="191.6" y="21.9" transform="rotate(-90 191.6 21.9)">1</text>
<text x="195.2" y="21.9" transform="rotate(-90 195.2 21.9)">1</text>
<text x="198.8" y="21.9" transform="rotate(-90 198.8 21.9)">1</text>
<text x="202.3" y="21.9" transform="rotate(-90 202.3 21.9)">1</text>
<text x="204.5" y="22.8">C1982</text>
<text x="211.6" y="22.8">22uF/10V</text>
<text x="78.2" y="26.2">+12V_AB</text>
<text x="90.7" y="26">C1980</text>
<text x="90.7" y="28.1">C2012X7S1E106K125AC</text>
<text x="116.5" y="25.8">C1984</text>
<text x="116.5" y="27.9">GRM155R71E222KA01D</text>
<text x="169.5" y="27.6">L325</text>
<text x="169.6" y="29.7">XGL4030-102MEC</text>
<text x="191.6" y="28.8" transform="rotate(-90 191.6 28.8)">2</text>
<text x="195.2" y="28.8" transform="rotate(-90 195.2 28.8)">2</text>
<text x="198.8" y="28.8" transform="rotate(-90 198.8 28.8)">2</text>
<text x="202.3" y="28.8" transform="rotate(-90 202.3 28.8)">2</text>
<text x="204.5" y="28.1">C1977</text>
<text x="204.5" y="26.3">C1981</text>
<text x="204.5" y="24.6">C1978</text>
<text x="211.6" y="28.1">22uF/10V</text>
<text x="211.6" y="26.3">22uF/10V</text>
<text x="211.6" y="24.6">22uF/10V</text>
<text x="227.6" y="28.1">BLE32SN120SN1L</text>
<text x="227.6" y="26.3">L326</text>
<text x="256.2" y="29">NFM21PC105B1C3#</text>
<text x="271.3" y="25.1">+5V_AB</text>
<text x="95.5" y="34.3" transform="rotate(-90 95.5 34.3)">1</text>
<text x="100.8" y="34.3" transform="rotate(-90 100.8 34.3)">1</text>
<text x="114.3" y="35.1" transform="rotate(-90 114.3 35.1)">1</text>
<text x="122.3" y="34.3" transform="rotate(-90 122.3 34.3)">1</text>
<text x="133.9" y="33.4">12</text>
<text x="134.8" y="31.6">8</text>
<text x="154.1" y="31.6">10</text>
<text x="154.1" y="33.4">13</text>
<text x="160" y="31.7">C1985</text>
<text x="160" y="33.4">100nF</text>
<text x="170.3" y="31.6">1</text>
<text x="179" y="31.6">2</text>
<text x="191.6" y="34.3" transform="rotate(-90 191.6 34.3)">1</text>
<text x="195.2" y="34.3" transform="rotate(-90 195.2 34.3)">1</text>
<text x="198.8" y="34.3" transform="rotate(-90 198.8 34.3)">1</text>
<text x="202.3" y="34.3" transform="rotate(-90 202.3 34.3)">1</text>
<text x="249.3" y="34.2" transform="rotate(-90 249.3 34.2)">1</text>
<text x="252.1" y="34.2" transform="rotate(-90 252.1 34.2)">1</text>
<text x="256.2" y="31.6">1</text>
<text x="256.9" y="33.8">F1</text>
<text x="261.5" y="35.9" transform="rotate(-90 261.5 35.9)">2</text>
<text x="266.7" y="31.6">3</text>
<text x="79.6" y="41.4" transform="rotate(-90 79.6 41.4)">1</text>
<text x="95.5" y="41.2" transform="rotate(-90 95.5 41.2)">2</text>
<text x="100.8" y="41.2" transform="rotate(-90 100.8 41.2)">2</text>
<text x="114.3" y="42" transform="rotate(-90 114.3 42)">2</text>
<text x="122.3" y="41.2" transform="rotate(-90 122.3 41.2)">2</text>
<text x="134.8" y="40.5">6</text>
<text x="134.8" y="37">7</text>
<text x="154.1" y="40.5">4</text>
<text x="154.1" y="37">14</text>
<text x="157.9" y="37">1</text>
<text x="164.8" y="37">2</text>
<text x="191.6" y="41.2" transform="rotate(-90 191.6 41.2)">2</text>
<text x="195.2" y="41.2" transform="rotate(-90 195.2 41.2)">2</text>
<text x="198.8" y="41.2" transform="rotate(-90 198.8 41.2)">2</text>
<text x="202.3" y="41.2" transform="rotate(-90 202.3 41.2)">2</text>
<text x="204.5" y="37">C1986</text>
<text x="204.5" y="38.8">C1987</text>
<text x="204.5" y="40.6">C1988</text>
<text x="211.6" y="37">22uF/10V</text>
<text x="211.6" y="38.8">22uF/10V</text>
<text x="211.6" y="40.6">22uF/10V</text>
<text x="249.3" y="41.1" transform="rotate(-90 249.3 41.1)">2</text>
<text x="252.1" y="41.1" transform="rotate(-90 252.1 41.1)">2</text>
<text x="255.1" y="42">C1991</text>
<text x="28.4" y="42.3">+12V_AB</text>
<text x="42.3" y="45.8">4</text>
<text x="82.8" y="44.1">R1389</text>
<text x="82.8" y="46.2">5K_1%</text>
<text x="134.8" y="44.1">1</text>
<text x="134.8" y="47.6">9</text>
<text x="154.1" y="47.6">2</text>
<text x="154.1" y="44.1">3</text>
<text x="204.5" y="42.3">C1989</text>
<text x="211.6" y="42.3">22uF/10V</text>
<text x="230.2" y="44.1">1</text>
<text x="232.9" y="47.7">R966</text>
<text x="238.9" y="44.1">2</text>
<text x="254.3" y="47.7">C1990</text>
<text x="255.1" y="43.6">C2012X7S1A226M125AC</text>
<text x="42.3" y="49.4">3</text>
<text x="42.3" y="53">2</text>
<text x="79.6" y="53.9" transform="rotate(-90 79.6 53.9)">1</text>
<text x="79.6" y="50.1" transform="rotate(-90 79.6 50.1)">2</text>
<text x="133.9" y="51.2">11</text>
<text x="154.1" y="51.2">5</text>
<text x="165" y="50.3" transform="rotate(-90 165 50.3)">1</text>
<text x="167.1" y="51.2">C1992</text>
<text x="167.1" y="53">470nF</text>
<text x="207.6" y="50.3" transform="rotate(-90 207.6 50.3)">1</text>
<text x="210.9" y="53">R967</text>
<text x="232.9" y="49.4">25.5K_1%</text>
<text x="254.1" y="49.6">C2012X7S1A226M125AC</text>
<text x="42.3" y="56.5">1</text>
<text x="82.8" y="56.6">R1390</text>
<text x="82.8" y="58.7">1K_1%</text>
<text x="136.9" y="56.6">U271</text>
<text x="136.9" y="58.3">TPS62916-Q1</text>
<text x="165" y="57.2" transform="rotate(-90 165 57.2)">2</text>
<text x="207.6" y="59" transform="rotate(-90 207.6 59)">2</text>
<text x="210.9" y="55.1">4.87K_1%</text>
<text x="36.8" y="62.2">[CON]22-11-2042</text>
<text x="47.1" y="60.5">J63</text>
<text x="79.6" y="62.6" transform="rotate(-90 79.6 62.6)">2</text>
<text x="101.3" y="95.7">L327</text>
<text x="117.3" y="93.6">+5V_B7_B41_AB</text>
<text x="76.5" y="97.1">+5V_AB</text>
<text x="101.3" y="97.4">BLM18DN221SH1#</text>
<text x="144" y="97.4">+5V_AB</text>
<text x="165.7" y="101.2">1</text>
<text x="167.1" y="97.4">U274</text>
<text x="167.1" y="99.2">TLV74333PDBVR</text>
<text x="178.3" y="101.2">5</text>
<text x="192" y="97.4">+3.3V_MCU_B7_B41</text>
<text x="156.5" y="106.3">C2023</text>
<text x="165.7" y="106.7">3</text>
<text x="178.3" y="106.7">4</text>
<text x="188.5" y="106.3">C2024</text>
<text x="83.6" y="108.1">C1993</text>
<text x="83.6" y="109.9">0.1uF</text>
<text x="94.2" y="108.1">C1994</text>
<text x="94.2" y="109.9">100pF</text>
<text x="113.8" y="108.1">C1995</text>
<text x="113.8" y="109.9">100pF</text>
<text x="156.5" y="108.1">1uF</text>
<text x="172.2" y="109.9" transform="rotate(-90 172.2 109.9)">2</text>
<text x="188.5" y="108.1">1uF</text>
<text x="101.3" y="125.9">L339</text>
<text x="117.3" y="123.8">+5V_B7_B41_CD</text>
<text x="76.5" y="127.3">+5V_AB</text>
<text x="101.3" y="127.7">BLM18DN221SH1#</text>
<text x="144" y="127.7">+5V_AB</text>
<text x="165.7" y="131.4">1</text>
<text x="167.1" y="127.7">U275</text>
<text x="167.1" y="129.5">TLV74333PDBVR</text>
<text x="178.3" y="131.4">5</text>
<text x="192" y="127.7">+3.3V_SW</text>
<text x="156.5" y="136.6">C2025</text>
<text x="165.7" y="136.9">3</text>
<text x="178.3" y="136.9">4</text>
<text x="188.5" y="136.6">C2026</text>
<text x="83.6" y="138.3">C2048</text>
<text x="83.6" y="140.1">0.1uF</text>
<text x="94.2" y="138.3">C2049</text>
<text x="94.2" y="140.1">100pF</text>
<text x="113.8" y="138.3">C2050</text>
<text x="113.8" y="140.1">100pF</text>
<text x="156.5" y="138.3">1uF</text>
<text x="172.2" y="140.1" transform="rotate(-90 172.2 140.1)">2</text>
<text x="188.5" y="138.3">1uF</text>
<text x="117.3" y="155.8">+5V_CAL_B7_B41</text>
<text x="76.5" y="159.3">+5V_AB</text>
<text x="101.3" y="159.7">BLM18DN221SH1#</text>
<text x="101.3" y="157.9">L335</text>
<text x="83.6" y="170.3">C2020</text>
<text x="83.6" y="172.1">0.1uF</text>
<text x="94.2" y="170.3">C2021</text>
<text x="94.2" y="172.1">100pF</text>
<text x="113.8" y="170.3">C2022</text>
<text x="113.8" y="172.1">100pF</text>
</g>
<g font-size="1.6" fill="#ff8000">
<text x="90.8" y="23.8">C0805</text>
<text x="117.3" y="22.6">C0402</text>
<text x="220.5" y="22.8">C0805</text>
<text x="90.7" y="29.7">C0805</text>
<text x="116.5" y="29.5">C0402</text>
<text x="220.5" y="28.1">C0805</text>
<text x="220.5" y="26.3">C0805</text>
<text x="220.5" y="24.6">C0805</text>
<text x="160" y="35.2">C0402</text>
<text x="259.4" y="30.2">NFM21</text>
<text x="220.5" y="37">C0805</text>
<text x="220.5" y="38.8">C0805</text>
<text x="220.5" y="40.6">C0805</text>
<text x="81.8" y="47.7">R0402</text>
<text x="220.5" y="42.3">C0805</text>
<text x="255.3" y="45.2">C0805</text>
<text x="232.9" y="51.2">R0402</text>
<text x="254.3" y="51.2">C0805</text>
<text x="167.1" y="54.8">C0402</text>
<text x="209.8" y="56.6">R0402</text>
<text x="81.8" y="60.1">R0402</text>
</g>
<g font-size="1.6" fill="#00c">
<text x="137.8" y="32.7">VIN1</text>
<text x="137.8" y="34.5">VIN2</text>
<text x="148.5" y="32.7">SW1</text>
<text x="148.5" y="34.5">SW2</text>
<text x="137.8" y="41.6">S-CONF</text>
<text x="137.8" y="38.1">EN/SYNC</text>
<text x="147.4" y="38.1">BOOT</text>
<text x="149.7" y="41.6">VO</text>
<text x="137.8" y="45.2">PSNS</text>
<text x="150" y="45.2">FB</text>
<text x="137.8" y="48.7">PGND1</text>
<text x="137.8" y="52.3">PGND2</text>
<text x="147.1" y="48.7">NR/SS</text>
<text x="149.7" y="52.3">PG</text>
<text x="168" y="102.1">VIN</text>
<text x="168" y="107.4">EN</text>
<text x="172.5" y="102.1">VOUT</text>
<text x="173.2" y="107.6" transform="rotate(-90 173.2 107.6)">GND</text>
<text x="174.6" y="107.4">NC</text>
<text x="168" y="132.3">VIN</text>
<text x="168" y="137.6">EN</text>
<text x="172.5" y="132.3">VOUT</text>
<text x="173.2" y="137.8" transform="rotate(-90 173.2 137.8)">GND</text>
<text x="174.6" y="137.6">NC</text>
</g>
<text font-size="1.6" fill="#f00" x="97.8" y="51.9">MB_CD_DC_Alarm</text>
<text font-size="1.6" fill="#ff8040" x="37.5" y="64.4">022112042_sd</text>
<g font-size="1.3">
<text x="30.8" y="1.3">5</text>
<text x="88.8" y="1.3">4</text>
<text x="146.9" y="1.3">3</text>
<text x="205" y="1.3">2</text>
<text x="263.1" y="1.3">1</text>
<text x=".5" y="28.4">D</text>
<text x="292.6" y="28.4">D</text>
<text x=".5" y="79.5">C</text>
<text x="292.6" y="79.5">C</text>
<text x=".5" y="130.6">B</text>
<text x="292.6" y="130.6">B</text>
<text x=".5" y="181.7">A</text>
<text x="292.6" y="181.7">A</text>
<text x="30.8" y="207.4">5</text>
<text x="88.8" y="207.4">4</text>
<text x="146.9" y="207.4">3</text>
<text x="205" y="207.4">2</text>
<text x="263.1" y="207.4">1</text>
</g>
</svg>
